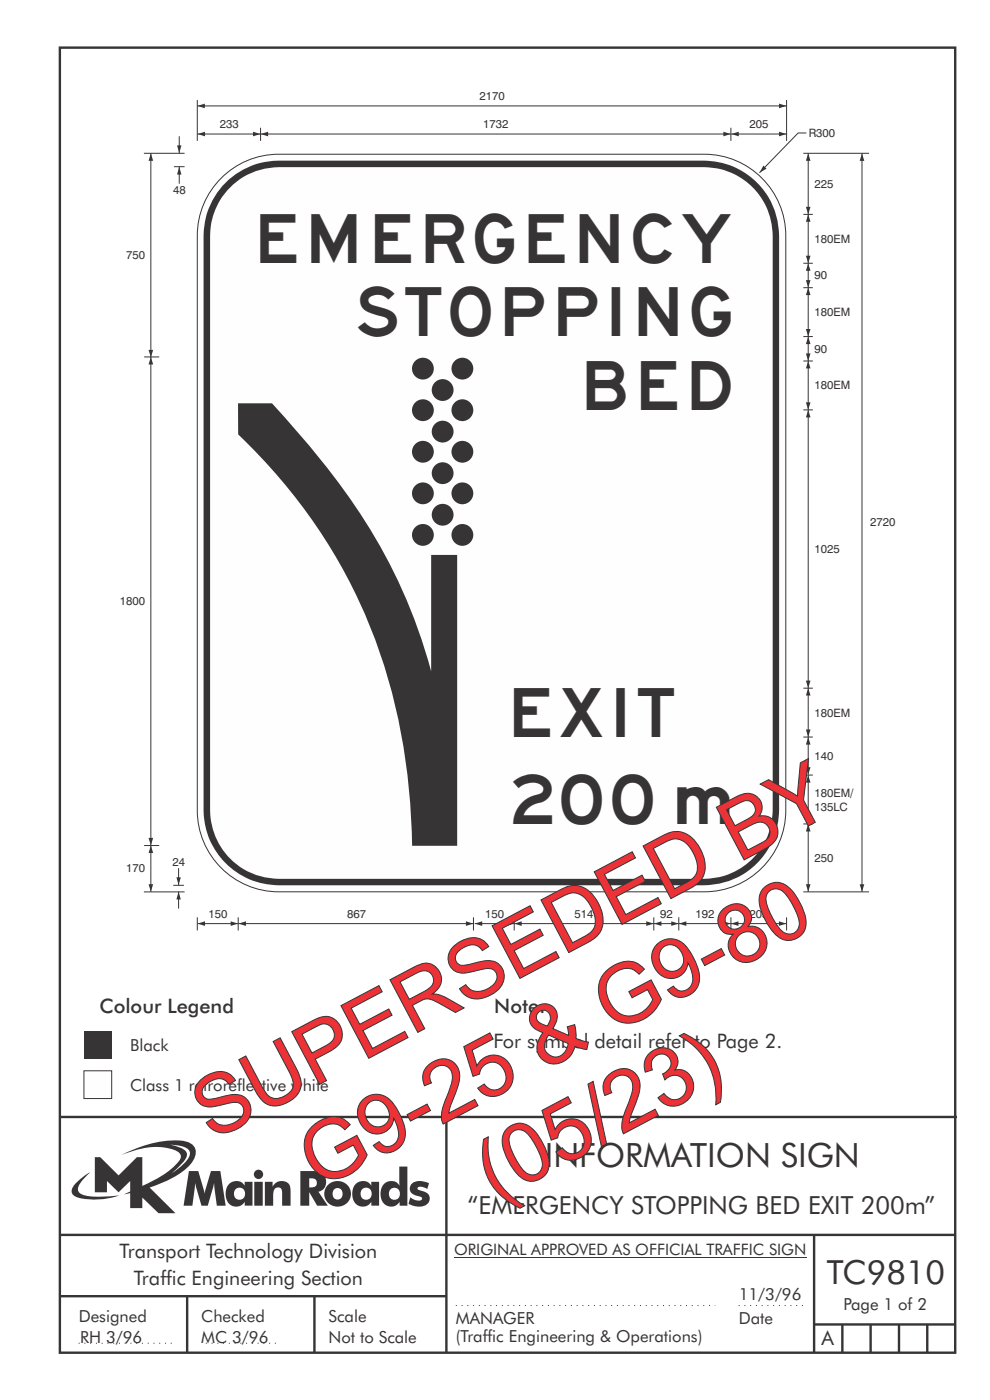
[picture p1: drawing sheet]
<svg xmlns="http://www.w3.org/2000/svg" width="210mm" height="297mm" viewBox="0 0 210 297" stroke-linecap="round" stroke-linejoin="round" font-family="sans-serif">
<g fill="none" stroke="#373435" stroke-width=".51">
<path d="M12.7 10.1h189.9v276.9h-189.9zM12.7 237h190.3M94.7 236.9v50.1M12.7 262h190M12.7 275h82M39.7 275v12M66.7 275v12M172.7 262v25M172.7 281h30M178.7 281v6M184.7 281v6M190.7 281v6"/>
<path d="M196.7 281v6"/>
</g>
<path d="M96.7 277h55M156.7 277h14M16.7 285h20.3M43.7 285h15" fill="none" stroke="#373435" stroke-width=".21" stroke-dasharray=".2 1" stroke-linecap="butt"/>
<path d="M17.8 218.8h5.9v5.9h-5.9z" fill-rule="evenodd" fill="#373435"/>
<path d="M17.8 227.2h5.9v5.9h-5.9z" fill-rule="evenodd" fill="#fefefe" stroke="#373435" stroke-width=".21"/>
<path d="M41.9 22.5h125" fill="none" stroke="#373435" stroke-width=".21"/>
<g fill="#373435">
<path d="M41.9 22.5l1.6-.5v1z"/>
<path d="M165.3 22l1.5 .5-1.5 .5z"/>
</g>
<path d="M47.5 37.3a17.2 17.2 0 0 1 11.6-4.6h90.3a17.3 17.3 0 0 1 17.3 17.3v121.9a17.3 17.3 0 0 1-17.3 17.3h-90.3a17.3 17.3 0 0 1-17.2-17.3v-121.9a17.2 17.2 0 0 1 5.6-12.7z" fill-rule="evenodd" fill="#fefefe" stroke="#373435" stroke-width=".21"/>
<path d="M47.9 38.8a15.8 15.8 0 0 1 11.2-4.7h90.2a16 16 0 0 1 16 15.9v121.9a16 16 0 0 1-16 15.9h-90.2a16 16 0 0 1-15.9-15.9v-121.9a16 16 0 0 1 4.7-11.2z" fill-rule="evenodd" fill="#373435"/>
<path d="M48.8 39.7a14.6 14.6 0 0 1 10.4-4.2h90.1a14.6 14.6 0 0 1 14.6 14.5v121.9a14.6 14.6 0 0 1-14.6 14.6h-90.1a14.6 14.6 0 0 1-14.6-14.6v-121.9a14.5 14.5 0 0 1 4.2-10.3z" fill-rule="evenodd" fill="#fefefe"/>
<path d="M50.5 85.6v6.6a116.1 116.1 0 0 1 36.2 75.2l.4 4 .3 8h9.6v-61.7h-5.5v24.7a119.9 119.9 0 0 0-25-46.8l-8.8-10zM95.8 113.5a2.31 2.31 0 0 0 4.6 0 2.31 2.31 0 0 0-4.6 0zM87.4 113.5a2.31 2.31 0 0 0 4.6 0 2.31 2.31 0 0 0-4.6 0zM95.8 104.7a2.31 2.31 0 0 0 4.6 0 2.31 2.31 0 0 0-4.6 0zM87.4 104.7a2.31 2.31 0 0 0 4.6 0 2.31 2.31 0 0 0-4.6 0zM95.8 95.9a2.31 2.31 0 0 0 4.6 0 2.31 2.31 0 0 0-4.6 0zM87.4 95.9a2.31 2.31 0 0 0 4.6 0 2.31 2.31 0 0 0-4.6 0zM95.8 87a2.31 2.31 0 0 0 4.6 0 2.31 2.31 0 0 0-4.6 0zM87.4 87a2.31 2.31 0 0 0 4.6 0 2.31 2.31 0 0 0-4.6 0zM95.8 78.2a2.31 2.31 0 0 0 4.6 0 2.31 2.31 0 0 0-4.6 0zM87.4 78.2a2.31 2.31 0 0 0 4.6 0 2.31 2.31 0 0 0-4.6 0zM91.6 109.2a2.31 2.31 0 0 0 4.6 0 2.31 2.31 0 0 0-4.6 0zM91.6 100.4a2.31 2.31 0 0 0 4.6 0 2.31 2.31 0 0 0-4.6 0zM91.6 91.6a2.31 2.31 0 0 0 4.6 0 2.31 2.31 0 0 0-4.6 0zM91.6 82.8a2.31 2.31 0 0 0 4.6 0 2.31 2.31 0 0 0-4.6 0z" fill-rule="evenodd" fill="#373435"/>
<path d="M171 28.2h-1.7l-8.2 8.5" fill="none" stroke="#373435" stroke-width=".21"/>
<path d="M161.9 35.1l.7 .7-1.5 .8z" fill="#373435"/>
<path d="M41.9 21.2v8.7M41.9 28.4h13.4M55.3 27.1v2.8M155 27.1v2.8" fill="none" stroke="#373435" stroke-width=".21"/>
<g fill="#373435">
<path d="M41.9 28.4l1.6-.5v1z"/>
<path d="M53.7 27.9l1.5 .5-1.5 .5z"/>
</g>
<path d="M55.3 28.4h99.7" fill="none" stroke="#373435" stroke-width=".21"/>
<g fill="#373435">
<path d="M55.3 28.4l1.6-.5v1z"/>
<path d="M153.4 27.9l1.6 .5-1.6 .5z"/>
</g>
<path d="M155.1 28.4h11.8" fill="none" stroke="#373435" stroke-width=".21"/>
<g fill="#373435">
<path d="M155.1 28.4l1.6-.5v1z"/>
<path d="M165.3 27.9l1.5 .5-1.5 .5z"/>
</g>
<path d="M32 179.4v9.8" fill="none" stroke="#373435" stroke-width=".21"/>
<g fill="#373435">
<path d="M31.5 187.6h1l-.5 1.6z"/>
<path d="M32 179.4l.5 1.6h-1z"/>
</g>
<path d="M32 75.7v103.7" fill="none" stroke="#373435" stroke-width=".21"/>
<g fill="#373435">
<path d="M31.5 177.8h1l-.5 1.5z"/>
<path d="M32 75.8l.5 1.5h-1z"/>
</g>
<path d="M32 32.5v43.3" fill="none" stroke="#373435" stroke-width=".21"/>
<g fill="#373435">
<path d="M31.5 74.2h1l-.5 1.6z"/>
<path d="M32 32.5l.5 1.6h-1z"/>
</g>
<path d="M182.9 32.5v156.7M30.6 75.7h3.2M30.6 179.4h3.2" fill="none" stroke="#373435" stroke-width=".21"/>
<g fill="#373435">
<path d="M182.4 187.6h.9l-.4 1.6z"/>
<path d="M182.9 32.6l.4 1.5h-.9z"/>
</g>
<path d="M171.4 174.8v14.4" fill="none" stroke="#373435" stroke-width=".21"/>
<g fill="#373435">
<path d="M171 187.6h.9l-.5 1.6z"/>
<path d="M171.4 174.8l.5 1.6h-.9z"/>
</g>
<path d="M171.4 164.4v10.5" fill="none" stroke="#373435" stroke-width=".21"/>
<g fill="#373435">
<path d="M171 173.3h.9l-.5 1.5z"/>
<path d="M171.4 164.5l.5 1.5h-.9z"/>
</g>
<path d="M171.4 146v10.4" fill="none" stroke="#373435" stroke-width=".21"/>
<g fill="#373435">
<path d="M171 154.8h.9l-.5 1.6z"/>
<path d="M171.4 146l.5 1.6h-.9z"/>
</g>
<path d="M171.4 156.4v8" fill="none" stroke="#373435" stroke-width=".21"/>
<g fill="#373435">
<path d="M171 162.8h.9l-.5 1.5z"/>
<path d="M171.4 156.4l.5 1.6h-.9z"/>
</g>
<path d="M171.4 87v59" fill="none" stroke="#373435" stroke-width=".21"/>
<g fill="#373435">
<path d="M171 144.4h.9l-.5 1.6z"/>
<path d="M171.4 87l.5 1.6h-.9z"/>
</g>
<path d="M171.4 76.6v10.4" fill="none" stroke="#373435" stroke-width=".21"/>
<g fill="#373435">
<path d="M171.4 76.6l.5 1.6h-.9z"/>
<path d="M171 85.4h.9l-.5 1.5z"/>
</g>
<path d="M171.4 61v10.4" fill="none" stroke="#373435" stroke-width=".21"/>
<g fill="#373435">
<path d="M171.4 61l.5 1.6h-.9z"/>
<path d="M171 69.8h.9l-.5 1.6z"/>
</g>
<path d="M171.4 45.5v10.4" fill="none" stroke="#373435" stroke-width=".21"/>
<g fill="#373435">
<path d="M171.4 45.5l.5 1.6h-.9z"/>
<path d="M171 54.3h.9l-.5 1.5z"/>
</g>
<path d="M171.4 71.4v5.2" fill="none" stroke="#373435" stroke-width=".21"/>
<g fill="#373435">
<path d="M171.4 71.4l.5 1.6h-.9z"/>
<path d="M171 75h.9l-.5 1.6z"/>
</g>
<path d="M171.4 55.9v5.1" fill="none" stroke="#373435" stroke-width=".21"/>
<g fill="#373435">
<path d="M171.4 55.9l.5 1.6h-.9z"/>
<path d="M171 59.4h.9l-.5 1.6z"/>
</g>
<path d="M171.4 32.5v13" fill="none" stroke="#373435" stroke-width=".21"/>
<g fill="#373435">
<path d="M171.4 32.5l.5 1.6h-.9z"/>
<path d="M171 43.9h.9l-.5 1.6z"/>
</g>
<g fill="none" stroke="#373435" stroke-width=".21">
<path d="M36.9 35.4h2.3M170.4 32.5h13.9M170.4 55.9h2M170.4 45.5h2M170.4 76.6h2M170.4 71.4h2M170.4 61h2M170.4 87h2M170.4 156.4h2M170.4 146h2M170.4 174.8h2M170.4 164.4h2"/>
<path d="M36.8 187.8h2.2M41.9 194.6v2.8M50.5 194.6v2.8M100.4 194.6v2.8M109.1 194.6v2.8M138.7 194.6v2.8M144 194.6v2.8M155 196h11.8M155 194.6v2.8M166.9 194.6v2.8M170.4 189.2h13.9"/>
</g>
<g fill="#373435">
<path d="M165.2 195.5l1.6 .5-1.6 .4z"/>
<path d="M155.1 196l1.5-.5v.9z"/>
</g>
<path d="M109.1 196h29.6" fill="none" stroke="#373435" stroke-width=".21"/>
<g fill="#373435">
<path d="M109.1 196l1.6-.5v.9z"/>
<path d="M137.1 195.5l1.6 .5-1.6 .4z"/>
</g>
<path d="M138.7 196h5.3" fill="none" stroke="#373435" stroke-width=".21"/>
<g fill="#373435">
<path d="M138.7 196l1.6-.5v.9z"/>
<path d="M142.4 195.5l1.6 .5-1.6 .4z"/>
</g>
<path d="M144 196h11" fill="none" stroke="#373435" stroke-width=".21"/>
<g fill="#373435">
<path d="M144 196l1.6-.5v.9z"/>
<path d="M153.4 195.5l1.6 .5-1.6 .4z"/>
</g>
<path d="M100.7 196h8.4" fill="none" stroke="#373435" stroke-width=".21"/>
<g fill="#373435">
<path d="M100.7 196l1.6-.5v.9z"/>
<path d="M107.5 195.5l1.6 .5-1.6 .4z"/>
</g>
<path d="M41.9 196h8.6" fill="none" stroke="#373435" stroke-width=".21"/>
<g fill="#373435">
<path d="M41.9 196l1.6-.5v.9z"/>
<path d="M48.9 195.5l1.6 .5-1.6 .4z"/>
</g>
<path d="M50.6 196h49.8" fill="none" stroke="#373435" stroke-width=".21"/>
<g fill="#373435">
<path d="M50.6 196l1.6-.5v.9z"/>
<path d="M98.8 195.5l1.6 .5-1.6 .4z"/>
</g>
<path d="M30.5 32.5h8.7M30.5 189.2h8.7M37.9 184.2v3.6" fill="none" stroke="#373435" stroke-width=".21"/>
<path d="M37.4 186.1h1l-.5 1.7z" fill="#373435"/>
<path d="M37.9 189.2v3.6" fill="none" stroke="#373435" stroke-width=".21"/>
<path d="M37.9 189.2l.5 1.6h-1z" fill="#373435"/>
<path d="M38 28.9v3.6" fill="none" stroke="#373435" stroke-width=".21"/>
<path d="M37.6 30.8h.9l-.5 1.7z" fill="#373435"/>
<path d="M38 35.4v3.6" fill="none" stroke="#373435" stroke-width=".21"/>
<path d="M38 35.4l.5 1.6h-.9z" fill="#373435"/>
<path d="M166.9 21.2v8.7" fill="none" stroke="#373435" stroke-width=".21"/>
<path d="M36.1 242.9a5.8 5.8 0 0 1 3.9 1 1.58 1.58 0 0 1-.2 2.1l-1.1 1.2-2.3 1.7 .9-.8a6.5 6.5 0 0 0 2.4-3.2 2.43 2.43 0 0 0-2.3-1.7zM20.1 245.5v7.5h2.6v-2.4l2.5 2.4 2.4-2.4v2.2l-1.3 .6 1.3-.3v3.2h2.6v-2.2l3.4 3.3h3.6l-5.5-5.4a20.1 20.1 0 0 0 8.7-5 3.1 3.1 0 0 0 .8-3.8 3.8 3.8 0 0 0-3.1-1.2 25.1 25.1 0 0 0-12.4 3.1 16.1 16.1 0 0 1 11.1-1.2 1.56 1.56 0 0 1 1.5 2 17.9 17.9 0 0 1-8.1 5.7v-6.1h-1.2l-3.8 3.9-3.9-3.9zM16.2 250.9a1.82 1.82 0 0 0-.6 2.7 9.9 9.9 0 0 0 5.8 .9l1.9-.3 2-.6a22.2 22.2 0 0 1-7.7-.1 1.33 1.33 0 0 1-.8-2.2l1-1.2 1.3-1.4-1.4 .9zM65.6 250a1.13 1.13 0 0 1 1.2 .2 1.13 1.13 0 0 1 .4 1.2 1.26 1.26 0 0 1-1.6 .5zM63.7 248.5v7.3h1.9v-2.9l1.7 2.9h2.2l-2-3a2.25 2.25 0 0 0 1.6-2.6 2.25 2.25 0 0 0-2.6-1.7zM68.9 253.3a2.8 2.8 0 0 0 5.6 0 2.8 2.8 0 0 0-5.6 0zM71 252.3a1.15 1.15 0 0 1 1.7 1 1.15 1.15 0 0 1-1.7 1 1.46 1.46 0 0 1 0-2zM75.5 251.1a3.2 3.2 0 0 0 .4 4.7 2.13 2.13 0 0 0 2.9-.8v.8h1.6v-5.1h-1.6v.9a2.07 2.07 0 0 0-3.3-.5zM76.9 252.2a1.23 1.23 0 0 1 1.7 .3 1.23 1.23 0 0 1-.2 1.7 1.23 1.23 0 0 1-1.7-.1 1.55 1.55 0 0 1 .2-1.9zM84.7 247.5l.1 4.1a2.16 2.16 0 0 0-2.4-1 2.16 2.16 0 0 0-1.6 2 2.52 2.52 0 0 0 2.7 3.4 2.11 2.11 0 0 0 1.3-1v.8h1.6v-8.3zM82.9 252.2a1.24 1.24 0 0 1 1.9 1.1 1.24 1.24 0 0 1-1.9 1 1.47 1.47 0 0 1 0-2.1zM87.5 251a1.52 1.52 0 0 0-.5 1.7 1.52 1.52 0 0 0 1.5 1 .82 .82 0 0 1 1 .8 2.07 2.07 0 0 1-2.5-.5l-.3 1.4a3.8 3.8 0 0 0 3.9 .1 1.56 1.56 0 0 0 .5-1.7 1.56 1.56 0 0 0-1.4-1.1 1.25 1.25 0 0 1-1.1-.6 1.21 1.21 0 0 1 1.7-.1l.3 .3 .4-1.3a3.7 3.7 0 0 0-3.5 0zM40.1 248.5l-1.2 7.3h1.9l.6-4.8 1.3 4.8h1.4l1.3-4.8 .6 4.8h1.9l-1.2-7.3h-1.9l-1.4 4.7-1.3-4.7zM48.7 251.1a3.2 3.2 0 0 0 .4 4.7 2.13 2.13 0 0 0 2.8-.8v.8h1.7v-5.1h-1.7v.9a2.07 2.07 0 0 0-3.2-.5zM50.1 252.2a1.23 1.23 0 0 1 1.6 .3 1.23 1.23 0 0 1-.2 1.7 1.23 1.23 0 0 1-1.7-.1 1.55 1.55 0 0 1 .3-1.9zM53.9 250.7v5.1h1.8v-5.1zM53.8 249.2a1 1 0 0 0 2 0 1 1 0 0 0-2 0zM56.2 250.7v5.1h1.7a5.4 5.4 0 0 1 .4-3.6 .91 .91 0 0 1 1.1-.2 .91 .91 0 0 1 .4 1.1v2.7h1.8v-2.9a2 2 0 0 0-1.3-2.3 2 2 0 0 0-2.5 1.2v-1.1z" fill-rule="evenodd" fill="#373435"/>
<path d="M96.3 266.7h74.7" fill="none" stroke="#373435" stroke-width=".21"/>
<g font-size="17.6" fill="#ed3237">
<text x="44.9" y="242.1" transform="rotate(-28 44.9 242.1)">SUPERSEDED BY</text>
<text x="67.6" y="252.5" transform="rotate(-28 67.6 252.5)">G9-25 &amp; G9-80</text>
<text x="104.9" y="255" transform="rotate(-28 104.9 255)">(05/23)</text>
</g>
<g font-size="10.4" fill="#373435">
<text x="55.3" y="55.9">EMERGENCY</text>
<text x="76" y="71.2">STOPPING</text>
<text x="124.5" y="87">BED</text>
<text x="109.1" y="156.4">EXIT</text>
<text x="108.9" y="174.8">200</text>
</g>
<text font-size="7.8" fill="#373435" x="143.7" y="174.8">m</text>
<g font-size="7.1" fill="#373435">
<text x="115.5" y="247.5">INFORMATION SIGN</text>
<text x="175.4" y="272.5">TC9810</text>
</g>
<text font-size="5.3" fill="#373435" x="99.2" y="257.7">“EMERGENCY STOPPING BED EXIT 200m”</text>
<g font-size="4.2" fill="#373435">
<text x="21.1" y="214.9">Colour Legend</text>
<text x="104.9" y="214.9">Note:</text>
<text x="104.7" y="222.3">For symbol detail refer to Page 2.</text>
<text x="25.4" y="267">Transport Technology Division</text>
<text x="28.4" y="272.6">Traffic Engineering Section</text>
<text x="174.3" y="285.4">A</text>
</g>
<g font-size="3.5" fill="#373435">
<text x="27.6" y="223">Black</text>
<text x="27.6" y="231.4">Class 1 retroreflective white</text>
<text x="156.7" y="275.9">11/3/96</text>
<text x="16.7" y="280.4">Designed</text>
<text x="42.7" y="280.4">Checked</text>
<text x="69.7" y="280.4">Scale</text>
<text x="96.7" y="281">MANAGER</text>
<text x="156.7" y="281">Date</text>
<text x="178.9" y="278">Page 1 of 2</text>
<text x="17" y="284.8">RH 3/96</text>
<text x="42.7" y="284.8">MC 3/96</text>
<text x="69.7" y="285">Not to Scale</text>
<text x="96.7" y="284.7">(Traffic Engineering &amp; Operations)</text>
</g>
<text font-size="3.4" fill="#373435" x="96.3" y="266.3">ORIGINAL APPROVED AS OFFICIAL TRAFFIC SIGN</text>
<g font-size="2.4" fill="#373435">
<text x="101.7" y="21.3">2170</text>
<text x="46.6" y="27.2">233</text>
<text x="102.5" y="27.2">1732</text>
<text x="159" y="27.2">205</text>
<text x="171.5" y="29.1">R300</text>
<text x="36.7" y="41.2">48</text>
<text x="172.8" y="39.8">225</text>
<text x="172.8" y="51.5">180EM</text>
<text x="26.8" y="55">750</text>
<text x="172.8" y="59.3">90</text>
<text x="172.8" y="67.1">180EM</text>
<text x="172.8" y="74.8">90</text>
<text x="172.8" y="82.6">180EM</text>
<text x="184.6" y="111.7">2720</text>
<text x="172.8" y="117.3">1025</text>
<text x="25.5" y="128.4">1800</text>
<text x="172.8" y="152">180EM</text>
<text x="172.8" y="161.2">140</text>
<text x="172.8" y="169">180EM/</text>
<text x="172.8" y="172">135LC</text>
<text x="26.8" y="185.1">170</text>
<text x="36.6" y="183.8">24</text>
<text x="172.8" y="182.8">250</text>
<text x="44.2" y="194.8">150</text>
<text x="73.6" y="194.8">867</text>
<text x="102.9" y="194.8">150</text>
<text x="121.9" y="194.8">514</text>
<text x="140.1" y="194.8">92</text>
<text x="147.6" y="194.8">192</text>
<text x="159" y="194.8">205</text>
</g>
</svg>
